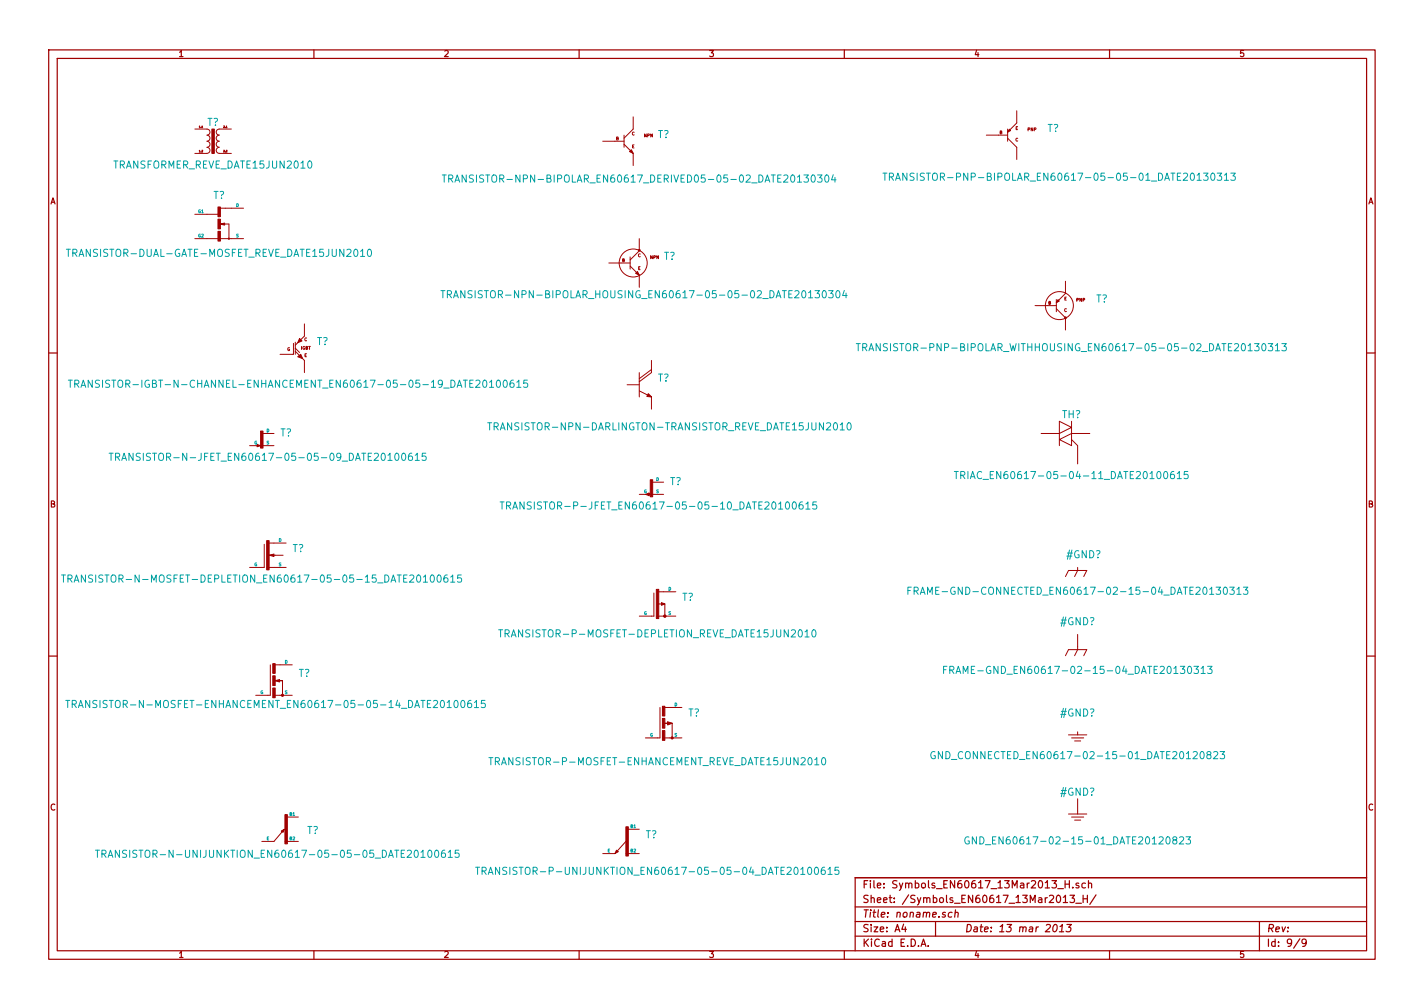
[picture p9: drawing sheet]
<svg xmlns="http://www.w3.org/2000/svg" width="297mm" height="210mm" viewBox="0 0 297 210" stroke-linecap="round" stroke-linejoin="round" font-family="sans-serif">
<g fill="none" stroke="#a00000" stroke-width=".25">
<path d="M10.2 10.4h276.6v189.7h-276.6zM11.9 12.2h273.2v186.1h-273.2zM65.5 10.4v1.8M120.8 10.4v1.8M176.1 10.4v1.8M231.4 10.4v1.8M10.2 73.6h1.7M285.1 73.6h1.7M10.2 136.8h1.7M285.1 136.8h1.7M65.5 198.3v1.8M120.8 198.3v1.8"/>
<path d="M176.1 198.3v1.8M178.4 189.2h106.7M178.4 195.3h106.7M178.4 192.2h106.7M188.5 192.8l-.4 1h1M188.8 193.3v1.1M192.1 197.4l.5-1.5 .5 1.5M192.3 197h.7M193.6 197.3v.1M195.1 192.2v3.1M198.6 190.4h-.6l-.2 .6 .3 .3 .4-.1M199.2 190.4l.3-.1 .3 .1v.9"/>
<path d="M199.3 189.8l-.2 1.5M219.9 193l.2-.2a.78 .78 0 0 1 .5 .7 .78 .78 0 0 1-.3 .7l-.4 .2-.3-.3v-.7zM220.6 185.4h1.2M221 194.4h.9M221.1 193.3l.5-.5-.2 1.6M221.8 187.2l.4-.5v1.6M221.8 188.3h.9M222.2 183.7v1.5M222.2 184.4h.9M222.6 192.8h.9l-.6 .6 .4 .1 .1 .2-.2 .6-.6 .1-.2-.2M223.1 183.7v1.5M223.2 186.7h.9l-.5 .6 .5 .2v.6l-.3 .2-.6-.2"/>
<path d="M223.8 185.1v.1M224.4 188.4h1.2M225 184.3l-.3-.1-.3 .2 .1 .2 .5 .2v.3h-.6M225.9 186.7v1.6M225.9 187.5h.9M226.4 184.3l-.4-.1-.3 .3 .1 .6 .2 .1 .4-.1M226.8 186.7v1.6M227.1 184.3a.36 .36 0 0 1 .6 .1v.8M227.1 183.7v1.5M228.6 186.7l-1.3 1.9M231.4 198.3v1.8M262.7 192.2v6.1"/>
<path d="M271.1 195.8l-1.3 2M272.5 196.5l-.3 .3h-.5l-.1-.3 .1-.5 .5-.1 .2 .1a1.16 1.16 0 0 1-.2 1.3l-.5 .1M285.1 183.1h-106.7v15.2"/>
</g>
<g fill="none" stroke="#a00000" stroke-width=".21">
<path d="M40.6 26.9h2.6M40.6 32h2.6M41.3 26.9h.1M43.2 30.8a.61 .61 0 0 1 .6 .6 .61 .61 0 0 1-.6 .6M43.2 29.5a.61 .61 0 0 1 .6 .6 .61 .61 0 0 1-.6 .6M43.2 28.2a.61 .61 0 0 1 .6 .6 .61 .61 0 0 1-.6 .6M43.2 26.9a.61 .61 0 0 1 .6 .7 .61 .61 0 0 1-.6 .6M45.7 29.5l-.4 .1-.2 .3 .1 .6 .5 .2-.5 .3-.1 .5a.57 .57 0 0 0 .6 .5M45.7 28.2l-.5 .2-.1 .5a.57 .57 0 0 0 .6 .5M45.7 32h2.6M48.3 26.9h-2.7l-.4 .2-.1 .6a.57 .57 0 0 0 .6 .5M125.7 29.5h2.6"/>
<path d="M132.1 24.4v2.5M132.1 32v2.5M205.7 28.2h2.6M212.1 23.1v2.5M212.1 30.7v2.6M40.6 49.8h2.6M40.6 44.7h2.6M48.3 43.4h2.5M48.3 49.8h2.5M127 54.9h2.5M133.3 52.1l.2 .1h-.2M133.3 49.8v2.5"/>
<path d="M133.3 57.4v2.5M222.2 58.7v2.5M58.4 73.9h2.6M63.5 67.6v2.5M63.5 75.2v2.5M135.9 75.2v2.5M215.9 63.7h2.5M222.2 66.3v2.5M222.4 66.2l-.3 .2M52.1 93h5M54.6 90.4h2.5M130.8 80.3h2.5"/>
<path d="M135.9 82.8v2.5M217.2 90.4h3.8l2.5-1.3-2.5-1.2v5.1M223.5 91.7l1.3 1.3v3.8M223.5 87.9v5.1l-2.5-1.3 2.5-1.3h3.8M52.1 118.4h2.5M57.1 113.3h2.6M57.1 118.4h2.6M57.4 115.8h1.7M133.3 103.1h5.1M135.9 100.6h2.5M224.8 118.4v.6l-.6 1.3M58.4 138.7h2.6"/>
<path d="M133.3 128.5h2.6M138.4 123.4h2.6M138.4 128.5h2.6M222.2 120.3l.7-1.3h3.8l-.6 1.3M222.2 136.8l.7-1.3h3.8l-.6 1.3M224.8 132.3v3.2l-.6 1.3M53.3 145h2.6M58.4 145h2.6M134.6 153.9h2.6M139.7 147.6h2.5M139.7 153.9h2.5M222.9 153.3h3.8"/>
<path d="M223.5 153.9h2.6M224.2 154.6h1.2M224.8 152.6v.7M58.8 173.3h.3M58.9 173.3l.2 .2M59.3 173l-.2 .6-.4-.3 .6-.3-2.2 2.5h-2.5M59.7 175.5h2.5M59.7 170.4h2.5M125.7 178h2.6M130.8 178h2.5M130.8 173h2.5M222.9 169.8h3.8"/>
<path d="M223.5 170.4h2.6M224.2 171.1h1.2M224.8 166.6v3.2"/>
<circle cx="132.1" cy="54.9" r="2.92"/>
<circle cx="133.3" cy="52.2" r=".18"/>
<circle cx="221" cy="63.7" r="2.92"/>
<circle cx="222.2" cy="66.3" r=".18"/>
</g>
<g fill="#a00000" stroke="#a00000" stroke-width=".21">
<path d="M44.2 26.9h.5v5.1h-.5z"/>
<path d="M45.5 48.3h.5v2h-.5z"/>
<path d="M45.5 45.7h.5v2h-.5z"/>
<path d="M45.5 43.2h.5v2h-.5z"/>
<path d="M43.2 49.8h2.3z"/>
<path d="M43.2 44.7h2.3z"/>
<path d="M46 43.4h1z"/>
<path d="M47.8 46.7v3.1z"/>
<path d="M47 43.4h1.3z"/>
<path d="M46 46.7h1.8z"/>
<path d="M46 49.8h2.3z"/>
<path d="M45.9 46.7l1-.2-.1 .5z"/>
<path d="M61.2 71.6v2.3z"/>
<path d="M61.6 72.6l.9 .9z"/>
<path d="M61 73.9h.2z"/>
<path d="M62.5 70.6l.5 .5-.9 .4z"/>
<path d="M62.1 74.4l.6-.5 .4 .9z"/>
<path d="M61.6 73.3l1.9 1.9z"/>
<path d="M61.6 71.4v2.5z"/>
<path d="M61.6 72l1.9-1.9z"/>
<path d="M53.6 92.7l.8 .3-.8 .2z"/>
<path d="M54.4 89.9h.5v3.6h-.5z"/>
<path d="M55.6 112.8h.5v6.1h-.5z"/>
<path d="M55.1 113.5v4.9z"/>
<path d="M55.6 118.4h1.5z"/>
<path d="M55.9 113.3h1.2z"/>
<path d="M55.9 115.8h1.5z"/>
<path d="M56.1 115.8l1-.2v.5z"/>
<path d="M54.6 118.4h.5z"/>
<path d="M56.9 143.5h.5v2h-.5z"/>
<path d="M56.9 141h.5v2h-.5z"/>
<path d="M56.9 138.4h.5v2.1h-.5z"/>
<path d="M56.4 138.7v6.3z"/>
<path d="M57.1 145h1.3z"/>
<path d="M57.4 138.7h1z"/>
<path d="M58.9 142v3z"/>
<path d="M55.9 145h.5z"/>
<path d="M57.4 142l.9-.2v.5z"/>
<path d="M57.4 142h1.5z"/>
<path d="M59.4 175.5h.5v.5h-.5z"/>
<path d="M59.4 169.9h.5v5.6h-.5z"/>
<path d="M128.3 29.5h1.9z"/>
<path d="M130.2 30.1l1.9 1.9z"/>
<path d="M130.2 28.2v2.5z"/>
<path d="M130.2 28.8l1.9-1.9z"/>
<path d="M131.3 31.6l.4-.4 .4 .8z"/>
<path d="M129.5 54.9h1.9z"/>
<path d="M131.4 55.5l1.9 1.9z"/>
<path d="M131.4 53.6v2.5z"/>
<path d="M131.4 54.2l1.9-1.9z"/>
<path d="M132.6 57l.4-.4 .3 .8z"/>
<path d="M133.3 77.7v5.1z"/>
<path d="M133.3 81.5l2.6 1.3z"/>
<path d="M133.3 79.6l2.6-1.9z"/>
<path d="M133.3 79l2.6-1.9z"/>
<path d="M135.2 82.1l.7 .7-1-.1z"/>
<path d="M134.7 103.1l.7-.3v.6z"/>
<path d="M135.4 102.8l-.1 .6z"/>
<path d="M135.6 100.1h.5v3.5h-.5z"/>
<path d="M138 125.7l.7 .3-.7 .3z"/>
<path d="M136.9 122.9h.5v6.1h-.5z"/>
<path d="M136.4 123.7v4.8z"/>
<path d="M136.9 128.5h1.5z"/>
<path d="M137.2 123.4h1.2z"/>
<path d="M137.2 126h1.5z"/>
<path d="M135.9 128.5h.5z"/>
<path d="M138.7 126v2.5z"/>
<path d="M139.2 150.5l1 .4-.9 .3z"/>
<path d="M138.2 152.4h.5v2h-.5z"/>
<path d="M138.2 149.9h.5v2h-.5z"/>
<path d="M138.2 147.3h.5v2h-.5z"/>
<path d="M137.7 147.6v6.3z"/>
<path d="M138.4 153.9h1.3z"/>
<path d="M138.7 147.6h1z"/>
<path d="M140.2 150.9v3z"/>
<path d="M137.2 153.9h.5z"/>
<path d="M138.7 150.9h1.5z"/>
<path d="M130.6 178h.5v.6h-.5z"/>
<path d="M130.6 172.5h.5v5.5h-.5z"/>
<path d="M130.6 175.5l-2.3 2.5z"/>
<path d="M128.6 177.3l.4 .3-.7 .4z"/>
<path d="M210.5 26.9l.3 .3-.6 .4z"/>
<path d="M208.3 28.2h1.9z"/>
<path d="M210.2 28.8l1.9 1.9z"/>
<path d="M210.2 26.9v2.6z"/>
<path d="M212.1 25.6l-1.9 2z"/>
<path d="M220.7 62.5l.3 .3-.7 .3z"/>
<path d="M218.4 63.7h1.9z"/>
<path d="M220.3 64.4l1.9 1.9z"/>
<path d="M220.3 62.5v2.5z"/>
<path d="M220.3 63.1l1.9-1.9z"/>
<circle cx="47.8" cy="49.8" r=".13"/>
<circle cx="58.9" cy="145" r=".23"/>
<circle cx="138.7" cy="128.5" r=".25"/>
<circle cx="140.2" cy="153.9" r=".23"/>
</g>
<g fill="none" stroke="#00a0a0" stroke-width=".21">
<path d="M92.3 36.5h.8M92.7 36.5v1.5M93.6 37.3l.8-.1v-.6l-.2-.1h-.6v1.5M94 37.3l.5 .7M94.9 38l.5-1.5 .5 1.5M95 37.6h.7M170.5 36.5h1l-.5 .6 .4 .1v.7l-.2 .1-.7-.1M172.2 36.6l.2-.1a.85 .85 0 0 1 .1 1.5 .79 .79 0 0 1-.3-1.4zM173.8 36.4l-.3 1.1h.9M174.2 37v1M184.2 36.1h.8M184.6 36.1v1.5"/>
<path d="M185.5 36.9l.8-.1v-.5l-.2-.2h-.6v1.5M185.9 36.9l.5 .7M186.8 37.6l.5-1.5 .5 1.5M186.9 37.2h.8M189.2 36.1v1.5l-.9-1.5v1.5M252.7 36.3l.2-.2a.85 .85 0 0 1 .2 1.5 .79 .79 0 0 1-.4-1.3zM253.9 36.1h.9l-.5 .6 .5 .1v.7l-.2 .1-.7-.1M255.4 36.5l.4-.4v1.5M255.4 37.6h.9M256.7 36.1h1l-.5 .6 .4 .1v.7l-.2 .1-.7-.1M13.8 52h.9M14.2 52v1.5"/>
<path d="M75.2 53.5h.9M76.8 52.1l.2-.1a.85 .85 0 0 1 .1 1.5 .79 .79 0 0 1-.3-1.4zM14.2 79.3h.9M14.7 79.3v1.5M19.3 79.3v1.5l-.9-1.5v1.5M92 60.6h.8M92.4 60.6v1.5M93.3 61.4l.8-.1v-.5l-.2-.2h-.6v1.5M93.7 61.4l.5 .7M94.6 62.1l.5-1.5 .5 1.5M94.7 61.7h.8M97 60.6v1.5l-.9-1.5v1.5"/>
<path d="M103.8 79.4l.1-.1a.85 .85 0 0 1 .1 1.5 .8 .8 0 0 1-.6-.6 .8 .8 0 0 1 .4-.8zM105.1 79.4l.2-.1a.85 .85 0 0 1 .2 1.5 .79 .79 0 0 1-.4-1.4zM107.1 79.3l-.4 .1a1.02 1.02 0 0 0 0 1.4l.5-.1v-.5l-.2-.3h-.3l-.3 .3M107.8 79.7l.4-.4v1.5M110 79.3h-.7l-.1 .7 .2-.1 .6 .1v.7l-.2 .1-.6-.1M171.7 60.8l.2-.2a.85 .85 0 0 1 .1 1.5 .79 .79 0 0 1-.3-1.3zM172.8 60.6h1l-.5 .6 .4 .1v.7l-.2 .1-.7-.1M174.6 60.7l.1-.1a.85 .85 0 0 1 .2 1.5 .8 .8 0 0 1-.6-.6 .8 .8 0 0 1 .3-.8zM176.1 60.6l-.3 1h.9M176.5 61.1v1M178.6 71.7h.9M179 71.7v1.5"/>
<path d="M180 72.5l.7-.2v-.5l-.2-.1h-.5v1.5M180.3 72.5l.5 .7M181.3 73.2l.4-1.5 .5 1.5M181.4 72.8h.7M183.6 71.7v1.5l-.8-1.5v1.5M263.3 71.8l.3-.1a.85 .85 0 0 1 .1 1.5 .79 .79 0 0 1-.4-1.4zM264.5 71.7h1l-.5 .6 .4 .1v.6l-.2 .2-.7-.2M266 72.1l.5-.4v1.5M266 73.2h.9M267.4 71.7h.9l-.5 .6 .4 .1v.6l-.2 .2-.6-.2M15.6 80.1l.8-.1v-.6l-.2-.1h-.6v1.5M16 80.1l.5 .7"/>
<path d="M16.9 80.8l.5-1.5 .5 1.5M17 80.4h.7M22.8 94.5h.8M23.2 94.5v1.5M24.1 95.3l.8-.1v-.5l-.2-.2h-.6v1.5M24.5 95.3l.5 .7M25.4 96l.5-1.5 .5 1.5M25.5 95.6h.7M83.9 94.7l.2-.2a.85 .85 0 0 1 .2 1.5 .79 .79 0 0 1-.4-1.3zM85.9 94.5l-.4 .1a1.02 1.02 0 0 0 0 1.4l.5-.1 .1-.5-.3-.3h-.3l-.3 .3M86.6 95l.4-.5v1.5M86.6 96h.9"/>
<path d="M88.8 94.5h-.7l-.1 .7 .3-.1 .5 .1v.7l-.2 .1-.6-.1M101.7 88.2h.9M102.1 88.2v1.5M107.8 80.8h.9M175.3 89.7h.8M176.8 88.3l.2-.1a.85 .85 0 0 1 .2 1.5 .79 .79 0 0 1-.4-1.4zM199.1 98.3h.8M199.5 98.3v1.5M200.4 99.1l.8-.1v-.5l-.2-.2h-.6v1.5M200.8 99.1l.5 .7M201.9 98.3v1.5M244.9 98.3l-.5 .1a1.02 1.02 0 0 0 0 1.4l.5-.1 .1-.5-.3-.3h-.3l-.3 .3"/>
<path d="M245.6 98.8l.4-.5v1.5M245.6 99.8h.8M247.8 98.3h-.7l-.1 .8 .2-.2 .6 .2v.6l-.2 .1-.6-.1M12.8 119.9h.9M13.2 119.9v1.5M17.8 119.9v1.5l-.8-1.5v1.5M93.3 119.9l-.4 .1a1.02 1.02 0 0 0 0 1.4l.5-.1v-.5l-.2-.3h-.3l-.3 .3M96.2 119.9h-.7l-.1 .7 .3-.1 .5 .1v.7l-.2 .1-.6-.1M104.3 104.7h.9M104.7 104.7v1.5M105.7 105.5l.8-.1v-.6l-.3-.1h-.5v1.5M106 105.5l.5 .7"/>
<path d="M107 106.2l.4-1.5 .5 1.5M107.1 105.8h.7M109.3 104.7v1.5l-.8-1.5v1.5M165.5 104.8l.1-.1a.85 .85 0 0 1 .2 1.5 .8 .8 0 0 1-.6-.6 .8 .8 0 0 1 .3-.8zM167.4 104.7l-.4 .1a1.02 1.02 0 0 0 0 1.4l.5-.1v-.5l-.2-.3h-.3l-.3 .3M168.1 105.1l.4-.4v1.5M168.1 106.2h.9M170.3 104.7h-.7l-.1 .7 .2-.1 .6 .1v.7l-.2 .1-.6-.1M14.2 120.7l.8-.1v-.5l-.2-.2h-.6v1.5M14.5 120.7l.5 .7M15.5 121.4l.5-1.5 .5 1.5M15.6 121h.7"/>
<path d="M91.3 120.1l.2-.2a.85 .85 0 0 1 .2 1.5 .79 .79 0 0 1-.4-1.3zM94 120.4l.4-.5v1.5M94 121.4h.9M104 131.4h.9M104.4 131.4v1.5M167.9 132.9h.9M169.6 131.4h.1a.85 .85 0 0 1 .1 1.5 .8 .8 0 0 1-.5-.7 .8 .8 0 0 1 .3-.8zM189.4 123.2h.5M190.1 122.5h-.7v1.5M190.7 123.3l.8-.2v-.5l-.2-.1h-.6v1.5M191 123.3l.5 .7M192 124l.5-1.5 .5 1.5"/>
<path d="M192.1 123.6h.7M196.8 139.7h.5M197.5 139h-.7v1.5M198.1 139.8l.8-.2v-.5l-.2-.1h-.6v1.5M198.5 139.8l.5 .7M249 139h1l-.5 .6 .4 .1v.7l-.2 .1-.7-.1M250.5 139.4l.5-.4v1.5M251.9 139h.9l-.5 .6 .5 .1v.7l-.2 .1-.7-.1M256.5 122.5h1l-.6 .6 .5 .1v.6l-.2 .2-.7-.2M258 122.9l.4-.4v1.5M258 124h.9M259.4 122.5h.9l-.5 .6 .4 .1v.6l-.2 .2-.6-.2"/>
<path d="M13.7 146.1h.9M14.1 146.1v1.5M15.1 146.9l.7-.1v-.6l-.2-.1h-.5v1.5M15.4 146.9l.5 .7M16.4 147.6l.4-1.5 .5 1.5M16.5 147.2h.7M18.7 146.1v1.5l-.8-1.5v1.5M96.3 146.2l.2-.1a.85 .85 0 0 1 .1 1.5 .79 .79 0 0 1-.3-1.4zM98.2 146.1l-.4 .1a1.02 1.02 0 0 0 0 1.4l.5-.1 .1-.5-.3-.3h-.3l-.3 .3M99 146.5l.4-.4v1.5M99 147.6h.8M101.2 146.1h-.7l-.1 .7 .2-.1 .6 .1v.7l-.2 .1-.6-.1"/>
<path d="M102 158h.8M102.4 158v1.5M170 159.5h.8M171.6 158.1l.1-.1a.85 .85 0 0 1 .2 1.5 .8 .8 0 0 1-.6-.6 .8 .8 0 0 1 .3-.8zM195 156.8a.71 .71 0 0 0-.8 .7 .71 .71 0 0 0 .8 .7l.1-.6h-.3M196.6 156.8v1.5l-.9-1.5v1.5M199.4 140.5l.5-1.5 .5 1.5M199.5 140.1h.8M250.5 140.5h.9M252 157.4l-.3-.3 .3-.3h.3l.3 .3-.1 .2-.6 .2-.2 .2 .1 .4 .2 .2 .5-.1 .1-.2v-.3l-.3-.3M253.2 156.9l.5-.1 .3 .4-.9 1.1h.9M254.5 156.8h.9l-.5 .5 .5 .2v.6l-.2 .2-.7-.2"/>
<path d="M19.9 177.3h.9M20.3 177.3v1.5M21.3 178.1l.7-.1v-.5l-.2-.2h-.5v1.5M21.6 178.1l.5 .7M22.6 178.8l.4-1.5 .5 1.5M22.7 178.4h.7M24.9 177.3v1.5l-.8-1.5v1.5M90.9 177.4l.1-.1a.85 .85 0 0 1 .2 1.5 .8 .8 0 0 1-.6-.6 .8 .8 0 0 1 .3-.8zM92.8 177.3l-.4 .1a1.02 1.02 0 0 0 0 1.4l.5-.1v-.5l-.2-.3h-.3l-.3 .3M93.5 177.8l.4-.5v1.5M93.5 178.8h.9M95.7 177.3h-.7l-.1 .7 .2-.1 .6 .1v.7l-.2 .1-.6-.1"/>
<path d="M202.1 174.6a.71 .71 0 0 0-.9 .7 .71 .71 0 0 0 .9 .7l.1-.6h-.3M203.7 174.5v1.5l-.9-1.5v1.5M244.9 175.2l-.3-.4 .3-.3h.3l.3 .3-.1 .3-.6 .2-.2 .2 .1 .4 .2 .1h.4l.2-.2v-.3l-.3-.3M246 174.7l.6-.2 .3 .5-.9 1h.9M247.4 174.5h.9l-.5 .6 .5 .2v.6l-.2 .1-.7-.1M99.2 180.9h.9M99.6 180.9v1.5M100.6 181.7l.7-.1v-.6l-.2-.1h-.5v1.5M100.9 181.7l.5 .7M101.9 182.4l.4-1.5 .5 1.5M102 182h.7M104.2 180.9v1.5l-.8-1.5v1.5"/>
<path d="M170 181l.2-.1a.85 .85 0 0 1 .2 1.5 .79 .79 0 0 1-.4-1.4zM172 180.9l-.4 .1a1.02 1.02 0 0 0 0 1.4l.5-.1 .1-.5-.3-.3h-.3l-.3 .3M172.7 181.3l.5-.4v1.5M172.7 182.4h.9M174.9 180.9h-.7l-.1 .7 .3-.1 .5 .1v.7l-.2 .1-.6-.1"/>
</g>
<g font-size="2.1" fill="#00a0a0">
<text x="43.2" y="26.3">T?</text>
<text x="137.2" y="28.9">T?</text>
<text x="218.4" y="27.6">T?</text>
<text x="23.9" y="35.2">TRANSFORMER_REVE_DATE15JUN2010</text>
<text x="44.4" y="41.6">T?</text>
<text x="96.6" y="38.1">TRANSISTOR-NPN-BIPOLAR_EN60617_DERIVED05-05-02_DATE20130304</text>
<text x="189.2" y="37.8">TRANSISTOR-PNP-BIPOLAR_EN60617-05-05-01_DATE20130313</text>
<text x="15.3" y="53.6">TRANSISTOR-DUAL-GATE-MOSFET_REVE_DATE15JUN2010</text>
<text x="138.4" y="54.3">T?</text>
<text x="97" y="62.3">TRANSISTOR-NPN-BIPOLAR_HOUSING_EN60617-05-05-02_DATE20130304</text>
<text x="228.6" y="63.2">T?</text>
<text x="66" y="72.1">T?</text>
<text x="183.6" y="73.3">TRANSISTOR-PNP-BIPOLAR_WITHHOUSING_EN60617-05-05-02_DATE20130313</text>
<text x="20.1" y="80.9">TRANSISTOR-IGBT-N-CHANNEL-ENHANCEMENT_EN60617-05-05-19_DATE20100615</text>
<text x="137.2" y="79.7">T?</text>
<text x="103.5" y="89.8">TRANSISTOR-NPN-DARLINGTON-TRANSISTOR_REVE_DATE15JUN2010</text>
<text x="221.5" y="87.3">TH?</text>
<text x="58.4" y="91.1">T?</text>
<text x="27.6" y="96.2">TRANSISTOR-N-JFET_EN60617-05-05-09_DATE20100615</text>
<text x="139.7" y="101.3">T?</text>
<text x="202.8" y="100">TRIAC_EN60617-05-04-11_DATE20100615</text>
<text x="109.2" y="106.3">TRANSISTOR-P-JFET_EN60617-05-05-10_DATE20100615</text>
<text x="61" y="115.2">T?</text>
<text x="222.5" y="116.5">#GND?</text>
<text x="18.2" y="121.6">TRANSISTOR-N-MOSFET-DEPLETION_EN60617-05-05-15_DATE20100615</text>
<text x="142.2" y="125.4">T?</text>
<text x="194" y="124.1">FRAME-GND-CONNECTED_EN60617-02-15-04_DATE20130313</text>
<text x="221.3" y="130.5">#GND?</text>
<text x="105.9" y="133">TRANSISTOR-P-MOSFET-DEPLETION_REVE_DATE15JUN2010</text>
<text x="62.2" y="141.3">T?</text>
<text x="200.9" y="140.6">FRAME-GND_EN60617-02-15-04_DATE20130313</text>
<text x="19" y="147.7">TRANSISTOR-N-MOSFET-ENHANCEMENT_EN60617-05-05-14_DATE20100615</text>
<text x="143.5" y="149.5">T?</text>
<text x="221.3" y="149.5">#GND?</text>
<text x="103.8" y="159.7">TRANSISTOR-P-MOSFET-ENHANCEMENT_REVE_DATE15JUN2010</text>
<text x="197.8" y="158.4">GND_CONNECTED_EN60617-02-15-01_DATE20120823</text>
<text x="221.3" y="166">#GND?</text>
<text x="25" y="179">TRANSISTOR-N-UNIJUNKTION_EN60617-05-05-05_DATE20100615</text>
<text x="64" y="174">T?</text>
<text x="134.6" y="174.9">T?</text>
<text x="205" y="176.2">GND_EN60617-02-15-01_DATE20120823</text>
<text x="104.3" y="182.5">TRANSISTOR-P-UNIJUNKTION_EN60617-05-05-04_DATE20100615</text>
</g>
<g font-size="2.1" fill="#a00000">
<text x="179.9" y="185.4">File: Symbols_EN60617_13Mar2013_H.sch</text>
<text x="179.9" y="191.5">Title: noname.sch</text>
<text x="179.9" y="188.4">Sheet: /Symbols_EN60617_13Mar2013_H/</text>
<text x="179.9" y="197.6">KiCad E.D.A.</text>
<text x="179.9" y="194.5">Size: A4</text>
<text x="201.2" y="194.5">Date: 13 mar 2013</text>
<text x="264.2" y="194.5">Rev:</text>
<text x="264.2" y="197.6">Id: 9/9</text>
</g>
<g font-size="1.8" fill="#a00000">
<text x="37.3" y="11.9">1</text>
<text x="92.7" y="11.9">2</text>
<text x="148" y="11.9">3</text>
<text x="203.3" y="11.9">4</text>
<text x="258.6" y="11.9">5</text>
<text x="10.4" y="42.7">A</text>
<text x="285.3" y="42.7">A</text>
<text x="10.4" y="105.9">B</text>
<text x="285.3" y="105.9">B</text>
<text x="10.4" y="169.1">C</text>
<text x="285.3" y="169.1">C</text>
<text x="37.3" y="199.8">1</text>
<text x="92.7" y="199.8">2</text>
<text x="148" y="199.8">3</text>
<text x="203.3" y="199.8">4</text>
<text x="258.6" y="199.8">5</text>
</g>
<g font-size=".9" fill="#a00000">
<text x="128.5" y="29.3">B</text>
<text x="131.8" y="28.2">C</text>
<text x="134.3" y="28.6">NPN</text>
<text x="208.5" y="28">B</text>
<text x="211.8" y="29.5">C</text>
<text x="211.8" y="27.1">E</text>
<text x="214.4" y="27.4">PNP</text>
<text x="131.8" y="30.9">E</text>
<text x="133" y="53.6">C</text>
<text x="129.7" y="54.7">B</text>
<text x="133.1" y="56.3">E</text>
<text x="135.6" y="54">NPN</text>
<text x="218.6" y="63.5">B</text>
<text x="221.9" y="65.1">C</text>
<text x="222" y="62.7">E</text>
<text x="224.5" y="62.9">PNP</text>
<text x="63.4" y="71.2">C</text>
<text x="59.9" y="73.2">G</text>
<text x="62.7" y="72.9">IGBT</text>
<text x="63.5" y="74.5">E</text>
</g>
<g font-size=".9" fill="#00a0a0">
<text x="41.3" y="44.4">G1</text>
<text x="49.2" y="43.2">D</text>
<text x="41.3" y="49.5">G2</text>
<text x="49.3" y="49.5">S</text>
<text x="53" y="92.7">G</text>
<text x="55.6" y="90.2">D</text>
<text x="55.6" y="92.7">S</text>
<text x="136.9" y="100.3">D</text>
<text x="134.3" y="102.9">G</text>
<text x="136.9" y="102.9">S</text>
<text x="58.1" y="113">D</text>
<text x="53" y="118.1">G</text>
<text x="58.1" y="118.1">S</text>
<text x="139.4" y="123.2">D</text>
<text x="134.3" y="128.3">G</text>
<text x="139.4" y="128.3">S</text>
<text x="59.4" y="138.4">D</text>
<text x="54.3" y="144.8">G</text>
<text x="59.4" y="144.8">S</text>
<text x="140.7" y="147.3">D</text>
<text x="135.6" y="153.7">G</text>
<text x="140.7" y="153.7">S</text>
<text x="60.4" y="170.2">B1</text>
<text x="131.5" y="172.7">B1</text>
<text x="55.6" y="175.3">E</text>
<text x="60.4" y="175.3">B2</text>
<text x="126.7" y="177.8">E</text>
<text x="131.5" y="177.8">B2</text>
</g>
<g font-size=".5" fill="#a00000">
<text x="41.6" y="26.7">1.1</text>
<text x="46.6" y="26.7">2.1</text>
<text x="41.6" y="31.7">1.2</text>
<text x="46.6" y="31.7">2.2</text>
</g>
</svg>
